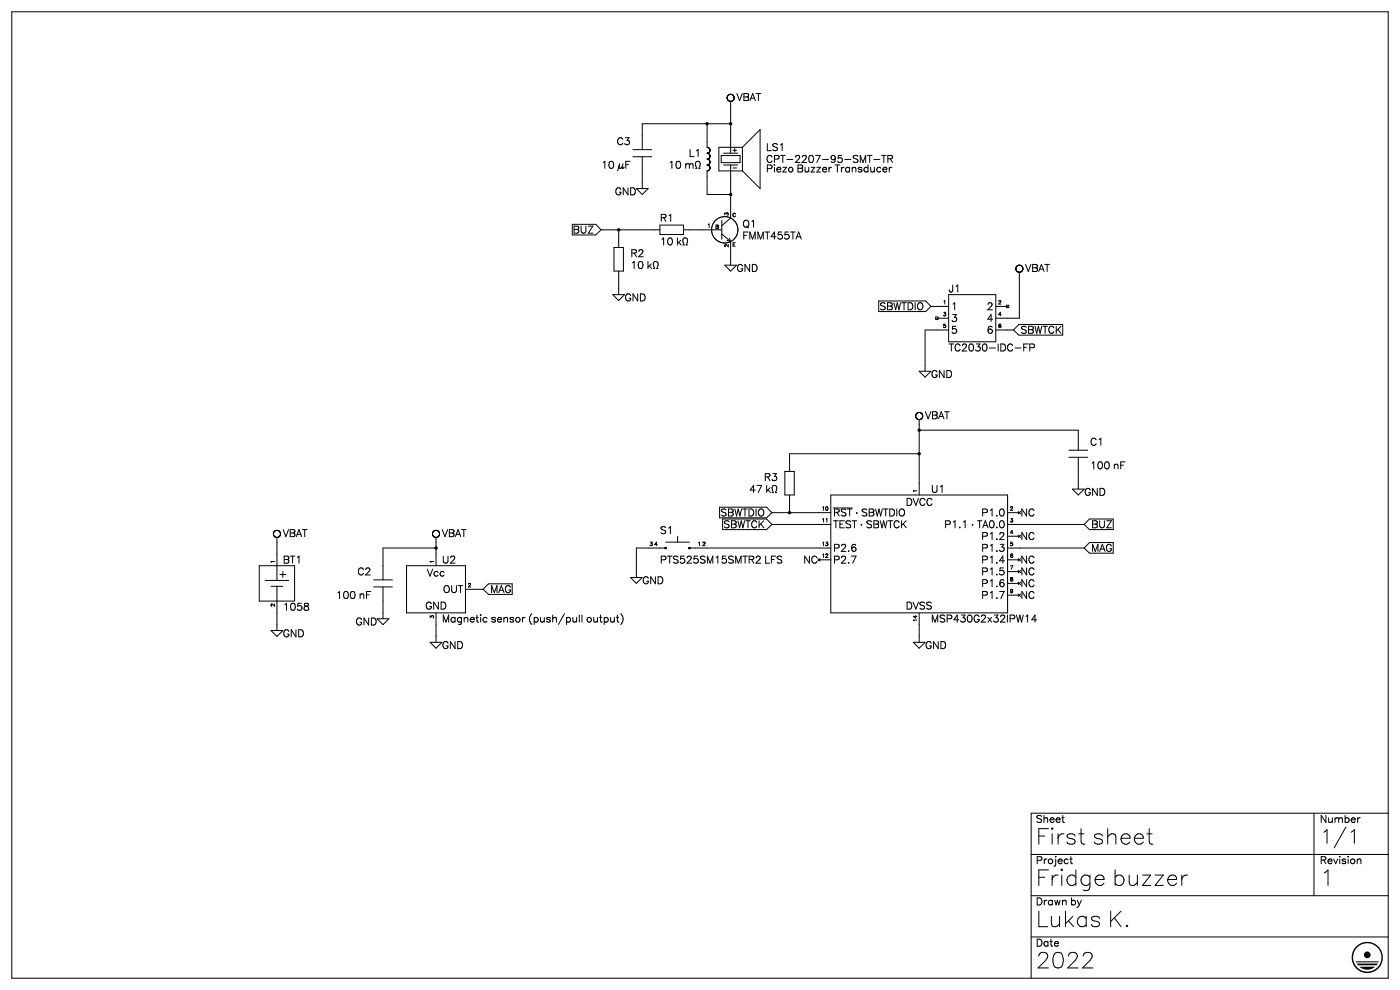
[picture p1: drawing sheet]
<svg xmlns="http://www.w3.org/2000/svg" width="297mm" height="210mm" viewBox="0 0 297 210" stroke-linecap="round" stroke-linejoin="round" font-family="sans-serif">
<g fill="none" stroke="#000" stroke-width=".21">
<path d="M2.5 2.5h292v205h-292zM155 20h.1M155 20h-.1M134.2 31.7h4.1M134.2 33.2h4.1M135 40h2.5l-1.3 1.3zM136.2 33.2v6.8M146.6 34.7l.4 .1v.9M147.5 35.7h.3a1.15 1.15 0 0 1 0-1.4l.3-.1a.62 .62 0 0 1 .4 1l-.3 .5h.3M150 26.3v5M150 35h.1M150 32.5h.1"/>
<path d="M150 36.2v5.1h5M150 33.7v.1M150 31.3h.1M150.1 36.2h-.1M150.1 35h.1M150.1 33.7h-.1M150.1 32.5h.1M150.1 31.3h.1M150.1 33.7h.1M150.1 33.8h.1M150.1 36.2h.1M150.2 36.2h-.1"/>
<path d="M150.2 35h.1M150.2 33.7h-.1M150.2 32.5h.1M150.2 33.8h.1M150.2 36.2h.1M150.2 33.7h.1M150.2 32.5h-.1M150.2 31.3h.1M150.2 35l.1 .1M150.2 32.5l.1 .1M150.3 35.1h.1M150.3 33.7h-.1"/>
<path d="M150.3 32.6h.1M150.3 34.9l-.1 .1M150.3 33.8h.1M150.3 32.4l-.1 .1M150.3 31.3h.1M150.3 36.2h-.1M150.3 33.7h.1M150.3 32.4h.1M150.3 36.2h.1M150.3 33.8l.1 .1M150.3 31.3l.1 .1M150.3 33.6v.1"/>
<path d="M150.3 34.9h.1M150.4 35.1h.1M150.4 33.6h-.1M150.4 32.6l.1 .1M150.4 34.9h-.1M150.4 35.1v.1M150.4 34.9h.1M150.4 33.9h.1M150.4 32.4h-.1M150.4 31.4h.1M150.4 35.2h.1M150.4 34.8v.1"/>
<path d="M150.4 32.3v.1M150.4 36.1l-.1 .1M150.4 34.8h.1M150.4 33.9l.1 .1M150.4 32.3h.1M150.4 31.4l.1 .1M150.5 36l-.1 .1M150.5 35.2h.1M150.5 33.5l-.1 .1M150.5 32.7h.1M150.5 34.8h-.1M150.5 34h.1"/>
<path d="M150.5 32.3h-.1M150.5 31.5h.1M150.5 35.2v.1M150.5 33.5h.1M150.5 32.7v.1M150.5 35.3h.1M150.5 32.8h.1M150.5 34.7v.1M150.5 32.2v.1M150.5 36h.1M150.5 35.3l.1 .1M150.5 32.8l.1 .1"/>
<path d="M150.5 34.7h.1M150.5 34v.1M150.5 32.2h.1M150.5 31.5l.1 .1M150.5 35.9v.1M150.5 33.4v.1M150.5 34.1h.1M150.6 35.9h-.1M150.6 33.4h-.1M150.6 34.1h.1M150.6 35.9h.1M150.6 35.4h.1"/>
<path d="M150.6 33.4h.1M150.6 32.9h.1M150.6 34.6l-.1 .1M150.6 32.1l-.1 .1M150.6 35.4v.1M150.6 32.9v.1M150.6 34.6h.1M150.6 34.1v.1M150.6 32.1h.1M150.6 31.6v.1M150.6 35.8v.1M150.6 33.3v.1"/>
<path d="M150.6 34.2h.1M150.6 31.7h.1M150.6 35.8h.1M150.6 35.5h.1M150.6 33.3h.1M150.6 33h.1M150.6 34.2v.1M150.6 32v.1M150.6 31.7v.1M150.6 35.5v.1M150.6 33.2v.1M150.6 34.5v.1"/>
<path d="M150.6 34.3h.1M150.6 32h.1M150.6 31.8h.1M150.6 35.7v.1M150.6 33.2h.1M150.6 33v.1M150.6 34.5h.1M150.6 35.7h.1M150.6 35.6h.1M150.6 33.1h.1M150.6 34.4v.1M150.6 31.9v.1"/>
<path d="M150.6 31.8v.1M150.6 34.4h.1M150.6 34.3v.1M150.6 31.9h.1M150.6 35.6v.1M150.6 33.1v.1M153 33h4v1.5h-4zM153.5 35h3M153.5 32.5h3M154.2 20.7l.1 .2M154.3 20.7h-.1M154.3 20.6v.1"/>
<path d="M154.3 20.9v.1M154.3 20.6h.1M154.3 21l.3 .4M154.3 20.5v.1M154.3 20.5h.1M154.3 20.4v.1M154.3 20.4h.1M154.4 20.3l-.1 .1M154.4 20.3h.1M154.4 20.2v.1M154.5 20.2h-.1M154.5 20.2h.1"/>
<path d="M154.6 20.1l-.1 .1M154.6 21.4h.1M154.6 20.1h.1M154.7 21.4h.1M154.7 20.1h-.1M154.7 21.4v.1M154.7 20.1h.1M154.7 21.5h.1M154.7 20v.1M154.8 21.5h.1M154.8 20h-.1M154.9 21.5h.1"/>
<path d="M154.9 20h-.1M154.9 20h.1M155 21.5v11M155 35v11.3M155 26.3h-18.8v5.4M155 21.5h.1M155.1 21.5h-.1M155.1 20h.1M155.1 21.5h.1M155.2 21.5h-.1M155.2 20h.1M155.3 21.5h-.1"/>
<path d="M155.3 20l.1 .1M155.3 21.4v.1M155.4 21.4h-.1M155.4 21.4h.1M155.4 20.1h.1M155.4 20.1l.1 .1M155.5 21.3l-.1 .1M155.5 31.9h.7M155.5 35.6h.7M155.9 31.5v.8M157.5 31.2v5M157.5 31.2l3.8-3.7v12.5l-3.8-3.8"/>
<path d="M157.5 31.2h-5v5h5M187 33h1M188.4 33.7l.8-.1 .2-.2-.1-.3-.9-.1v1.5M188.9 33.7l.5 .8M121.4 47.6h5l1.1 1.1M127.5 48.7h12.5M127.5 48.7l-1.1 1.1h-5M130.3 52.5h2v5h-2zM131.2 48.7v3.8M131.2 57.5v5M139 55.5h.2a.62 .62 0 0 1 .3 1l-.2 .5h.3M140 47.8h5v1.9h-5z"/>
<path d="M145 48.7h8.1M145.3 50.5h.1a.62 .62 0 0 1 .4 1l-.2 .5h.3M153.1 46.7v4.1M153.1 49.6l1.9 1.6M153.3 46a2.8 2.8 0 0 0-2.3 2.7 2.8 2.8 0 0 0 2.3 2.8M153.8 56.2h2.4l-1.2 1.3zM154.2 51l.8 .2M154.6 46.1l.4 .2M154.7 50.5l.3 .7M155 51.2v5M155 46.3l-1.9 1.6M155 51.2l-.4 .2"/>
<path d="M155.1 51.2h-.1M155.3 46.4a2.79 2.79 0 0 1 .1 4.6M215.5 57h.1M215.5 57v.1M215.5 56.9v.1M215.5 56.9h.1M215.5 57.1v.1M215.5 57.2v.1M215.5 56.8v.1M215.5 56.8h.1M215.5 57.3h.1M215.6 57.3h.1"/>
<path d="M215.6 57.3v.1M215.6 57.4h.1M215.6 57.4l.1 .1M215.7 57.5h.1M215.7 57.5l.1 .1M215.7 56.5l-.2 .3M215.7 56.5h.1M215.7 56.4v.1M215.8 56.4h-.1M215.8 57.6h.1M215.8 56.4h.1M215.9 57.6l.1 .1"/>
<path d="M215.9 56.4h-.1M215.9 56.3v.1M215.9 56.3h.1M216 57.7h.1M216 56.3h-.1M216 56.3h.1M216.1 57.7h.1M216.1 56.3h-.1M216.1 56.3h.1M216.2 57.7h.1M216.2 56.3h-.1M216.2 57.7v9.8h-4.9"/>
<path d="M216.2 56.2l.2 .1M216.2 56.2v.1M216.4 57.7h-.2M216.4 56.3h.1M216.4 57.7h.1M216.5 57.7h-.1M216.5 56.3h.1M216.5 57.7h.1M216.6 57.7h-.1M216.6 56.3v.1M216.6 57.6v.1M216.6 56.4h.1"/>
<path d="M216.7 57.6h-.1M216.7 56.4h.1M216.7 57.6h.1M130 62.5h2.5l-1.3 1.2zM186.4 63.8h10l1.1 1.2M195 78.8h2.5l-1.3 1.2zM197.5 65h3.7M197.5 65l-1.1 1.1h-10M198.5 67.2h.5v.6h-.5zM198.8 67.5h2.4M201.2 62.5h10.1v10h-10.1zM201.2 70h-5v8.8"/>
<path d="M211.3 65h2.5M211.3 70h3.7M213.5 64.8h.5v.4h-.5zM215 70l1.1 1.1h9.3M219.1 73l.4 .2-.1 .4-.3 .2M225.4 68.8h-9.3l-1.1 1.2M194.3 88.2v.1M194.3 88.3h.1M194.3 88.3v.1M194.3 88.2h.1M194.3 88.4h.1M194.3 88.1v.1"/>
<path d="M194.3 88.4l.1 .3M194.3 88.1h.1M194.4 88.7h.1M194.4 87.8l-.1 .3M194.4 87.8h.1M194.4 88.7v.1M194.4 88.8h.1M194.5 88.8h.1M194.5 88.8l.1 .1M194.5 87.7l-.1 .1M194.6 88.9h.1M194.6 87.6l-.1 .1"/>
<path d="M194.6 87.6h.1M194.7 88.9h.1M194.7 87.6h-.1M194.7 88.9l.1 .1M194.7 87.6h.1M194.8 89h.1M194.8 87.5l-.1 .1M194.8 87.5h.1M194.9 89h.1M194.9 87.5h-.1M194.9 87.5h.1M195 89v16"/>
<path d="M195 96.2h-27.5v3.8M195 91.3h33.7v4.2M195 87.5h.1M195 87.5h-.1M195 89h.1M195.1 89h-.1M195.1 87.5h.1M195.2 89h-.1M195.2 87.5h.1M195.3 89h-.1M195.3 87.5v.1M195.3 88.9v.1"/>
<path d="M195.3 87.6l.2 .1M195.5 88.8l-.2 .1M226.8 95.5h3.9M226.8 97h3.9M228.7 97v6.8M58 113.2v.1M58 113.2h.1M58 113.3v.1M58 113.4h.1M58 113.1v.1M58 113.1h.1M58 113.4v.1"/>
<path d="M58 113.5h.1M58 113v.1M58 113h.1M58.1 113.5v.1M58.1 113.6h.1M58.1 112.9l-.1 .1M58.1 112.9h.1M58.1 113.6v.1M58.1 113.7l.2 .2M58.1 112.8v.1M58.1 112.8h.1M58.2 112.8h-.1"/>
<path d="M58.2 112.7v.1M58.2 112.7h.1M58.3 112.7h-.1M58.3 112.6v.1M58.3 113.9h.1M58.4 113.9h.1M58.5 113.9v.1M58.5 114h.1M58.5 112.5l-.2 .1M58.6 114h.1M58.6 112.5h-.1M58.6 112.5h.1"/>
<path d="M58.7 114h.1M58.7 112.5h-.1M58.7 114v9.1M58.7 112.5h.1M58.8 114h-.1M58.8 112.5h.2M58.9 114h-.1M58.9 114h.1M59 112.5v.1M59 112.6h.1M59.1 113.9l-.2 .1M59.1 112.6h.1"/>
<path d="M59.1 113.9h.1M59.2 113.9h-.1M59.2 112.6h.1M59.2 113.9h.1M59.2 112.6v.1M59.2 113.8v.1M91.8 113.2v.1M91.8 113.2h.1M91.8 113.3v.1M91.8 113.4v.1M91.8 113.1v.1M91.8 113.1h.1"/>
<path d="M91.8 113v.1M91.8 113h.1M91.8 113.5v.1M91.8 113.6h.1M91.9 113.6v.1M91.9 113.7h.1M91.9 113.7v.1M91.9 113.8h.1M92 113.8h.1M92 113.8l.1 .1M92.1 113.9h.1M92.1 112.6l-.3 .4"/>
<path d="M92.1 113.9l.2 .1M92.1 112.6h.1M92.2 112.6h-.1M92.2 112.5v.1M92.3 114h.1M92.4 114h.1M92.4 112.5h-.2M92.5 114h.1M92.5 112.5h.1M92.5 112.5h-.1M92.5 116.3h-11.2v6.7M92.5 114v6"/>
<path d="M92.6 114h-.1M92.6 112.5h.1M92.7 114h-.1M92.7 112.5h.1M92.7 114h.1M92.7 112.5l.2 .1M92.8 113.9l-.1 .1M92.8 113.9h.1M92.9 112.6h.1M92.9 112.6l.1 .1M93 113.8l-.2 .1M141.1 116.2h.1"/>
<path d="M141.1 116.3h.1M141.2 116.3h.1M141.2 116.2h-.1M141.2 116.1h.1M141.2 116.4h.1M141.3 116.3h-6.3v6.2M141.3 115h5M141.3 116.1h.1M141.3 116.4h.1M141.3 116.2h.1M141.3 116.3h.1M141.4 116.3h-.1"/>
<path d="M141.4 116.2h.1M141.4 116.3h.1M141.4 116.2v.1M143.7 113.7v1.3M146.1 116.2v.1M146.1 116.2h.1M146.1 116.3h.1M146.2 116.3h.1M146.2 116.2h-.1M146.2 116.4h.1M146.2 116.1h.1M146.3 116.3h29.9"/>
<path d="M146.3 116.4h.1M146.3 116.1h.1M146.3 116.2h.1M146.3 116.3h.1M146.4 116.3h-.1M146.4 116.3h.1M146.4 116.2h.1M152.7 107.6h9.9l1.1 1.1M153.3 110.1h9.3l1.1 1.2M163.7 108.7h12.5M163.7 111.3h12.5M163.7 108.7l-1.1 1.1h-9.9"/>
<path d="M163.7 111.3l-1.1 1h-9.3M164.6 103a1 1 0 0 1-.1 1.5h.3M166.5 100h2v5h-2zM167.5 105v3.7M173.8 118.8h2.4M176.2 105h37.6v25h-37.6zM176.8 107.7h4M213 110.7v1M213.8 116.3h16.2M213.8 108.7h2.4M213.8 111.3h16.2M213.8 113.7h2.4"/>
<path d="M213.8 118.8h2.4M227.5 103.8h2.5l-1.3 1.2zM230 111.3l1.1 1h5.1M230 116.3l1.1 1h5.1M236.2 110.1h-5.1l-1.1 1.2M236.2 115.1h-5.1l-1.1 1.2M55 120h7.5v7.5h-7.5zM56.3 123.1h4.9M57.5 124.4h2.5M57.5 133.7h2.5l-1.3 1.3zM58.7 124.4v9.3M59.4 121.9h1.2"/>
<path d="M60 121.2v1.3M79.3 123h3.9M79.3 124.5h3.9M80 131.3h2.5l-1.2 1.2zM81.3 124.5v6.8M86.2 120h12.5v10h-12.5zM91.2 136.3h2.5l-1.2 1.2zM92.5 130v6.3M98.7 125h3.8M102.5 125l1.1 1.1h5.1M108.7 123.8h-5.1l-1.1 1.2M130.8 131h.4"/>
<path d="M131.2 132h.1M131.7 130.2a1.54 1.54 0 0 1 0 2.3M133.8 122.5h2.4l-1.2 1.3zM193.8 136.3h2.4l-1.2 1.2zM195 130v6.3M213.8 121.2h2.4M213.8 126.2h2.4M213.8 123.8h2.4M278.7 172.5v17.5M286.9 176.4l.4-.4v2.9M294.5 172.5h-75.7v35M218.8 190h75.7"/>
<path d="M218.8 181.3h75.7M218.8 198.7h75.7"/>
</g>
<g fill="#000">
<path d="M287.7 200.8a3.3 3.3 0 0 1 2.4-1v.3a3 3 0 0 0-2.7 4.3 3 3 0 0 0 5 .5 3 3 0 0 0-1.7-4.8h-.6v-.3a3.3 3.3 0 0 1 3.2 4.2 3.3 3.3 0 0 1-4.9 2 3.3 3.3 0 0 1-.7-5.2zM288.4 205.1h3.3a2.59 2.59 0 0 1-3.3 0zM287.8 204.4h4.5l-.3 .4h-3.9zM287.6 203.9h4.9l-.1 .2h-4.7z"/>
<circle cx="290.1" cy="202.5" r=".71"/>
</g>
<path d="M150 26.2v.1M155 26.2v.1M131.2 48.7h.1M155 41.2v.1M195 91.2v.1M195 96.2h.1M92.5 116.2v.1M167.5 108.7h.1" fill="none" stroke="#000" stroke-width=".75"/>
<g font-size="5.3">
<text x="219.8" y="179.1">First sheet</text>
<text x="219.8" y="187.9">Fridge buzzer</text>
<text x="280" y="187.9">1</text>
<text x="219.8" y="196.6">Lukas K.</text>
<text x="219.8" y="205.4">2022</text>
</g>
<text font-size="4.6" x="280" y="178.9">1/1</text>
<g font-size="2.4">
<text x="156.3" y="21.4">VBAT</text>
<text x="127.5" y="35.8">10 µF</text>
<text x="130.7" y="30.8">C3</text>
<text x="140.7" y="35.8">10 m</text>
<text x="146.1" y="33.3">L1</text>
<text x="162.5" y="34.5">CPT-2207-95-SMT-TR</text>
<text x="162.5" y="32">LS1</text>
<text x="129.7" y="41.4">GND</text>
<text x="162.5" y="36.5">Piezo Buzzer Transducer</text>
<text x="140" y="47">R1</text>
<text x="121.2" y="49.5">BUZ</text>
<text x="140" y="52">10 k</text>
<text x="157.5" y="50.8">FMMT455TA</text>
<text x="157.5" y="48.3">Q1</text>
<text x="133.7" y="57">10 k</text>
<text x="133.7" y="54.5">R2</text>
<text x="156.3" y="57.6">GND</text>
<text x="217.5" y="57.6">VBAT</text>
<text x="132.5" y="63.9">GND</text>
<text x="184.8" y="65.8">SBWTDIO</text>
<text x="201.2" y="62">J1</text>
<text x="201.8" y="65.8">1</text>
<text x="209.4" y="65.8">2</text>
<text x="201.8" y="70.7">5</text>
<text x="201.8" y="68.3">3</text>
<text x="209.4" y="68.3">4</text>
<text x="209.4" y="70.7">6</text>
<text x="216.5" y="70.7">SBWTCK</text>
<text x="201.2" y="74.5">TC2030-IDC-FP</text>
<text x="197.5" y="80.1">GND</text>
<text x="196.2" y="88.9">VBAT</text>
<text x="231.3" y="94.5">C1</text>
<text x="161.9" y="102">R3</text>
<text x="231.3" y="99.5">100 nF</text>
<text x="159.2" y="104.5">47 k</text>
<text x="191.6" y="107.2">DVCC</text>
<text x="197.5" y="104.5">U1</text>
<text x="230" y="105.1">GND</text>
<text x="60" y="113.9">VBAT</text>
<text x="93.7" y="113.9">VBAT</text>
<text x="140" y="113.2">S1</text>
<text x="151" y="109.5">SBWTDIO</text>
<text x="152" y="112">SBWTCK</text>
<text x="176.7" y="109.5">RST · SBWTDIO</text>
<text x="176.7" y="112">TEST · SBWTCK</text>
<text x="198.9" y="112">P1.1 · TA0.0</text>
<text x="208.3" y="109.5">P1.0</text>
<text x="216.5" y="109.5">NC</text>
<text x="231.5" y="112">BUZ</text>
<text x="60" y="119.5">BT1</text>
<text x="93.7" y="119.5">U2</text>
<text x="140" y="119.5">PTS525SM15SMTR2 LFS</text>
<text x="170" y="119.5">NC</text>
<text x="176.7" y="117">P2.6</text>
<text x="176.7" y="119.5">P2.7</text>
<text x="208.3" y="114.5">P1.2</text>
<text x="208.3" y="117">P1.3</text>
<text x="208.3" y="119.5">P1.4</text>
<text x="216.5" y="114.5">NC</text>
<text x="216.5" y="119.5">NC</text>
<text x="231.5" y="117">MAG</text>
<text x="75.7" y="122">C2</text>
<text x="90.5" y="122.3">Vcc</text>
<text x="93.2" y="125.8">OUT</text>
<text x="104" y="125.8">MAG</text>
<text x="136.2" y="123.9">GND</text>
<text x="208.3" y="122">P1.5</text>
<text x="208.3" y="124.5">P1.6</text>
<text x="216.5" y="122">NC</text>
<text x="216.5" y="124.5">NC</text>
<text x="60" y="129.5">1058</text>
<text x="71.3" y="127">100 nF</text>
<text x="89.8" y="129.3">GND</text>
<text x="191.7" y="129.3">DVSS</text>
<text x="208.3" y="127">P1.7</text>
<text x="216.5" y="127">NC</text>
<text x="60" y="135.1">GND</text>
<text x="74.7" y="132.6">GND</text>
<text x="93.7" y="132">Magnetic sensor (push/pull output)</text>
<text x="93.7" y="137.6">GND</text>
<text x="196.2" y="137.6">GND</text>
<text x="197.5" y="132">MSP430G2x32IPW14</text>
<text x="219.8" y="174.5">Sheet</text>
<text x="280" y="174.5">Number</text>
<text x="219.8" y="183.2">Project</text>
<text x="280" y="183.2">Revision</text>
<text x="219.8" y="192">Drawn by</text>
<text x="219.8" y="200.7">Date</text>
</g>
<g font-size="1.2">
<text x="154.5" y="45.7" transform="rotate(-90 154.5 45.7)">3</text>
<text x="155.4" y="46">C</text>
<text x="150.1" y="48.2">1</text>
<text x="151.7" y="48.5">B</text>
<text x="154.5" y="52.4" transform="rotate(-90 154.5 52.4)">2</text>
<text x="155.4" y="52.2">E</text>
<text x="200.1" y="64.5">1</text>
<text x="211.7" y="64.5">2</text>
<text x="200.1" y="69.5">5</text>
<text x="200.1" y="67">3</text>
<text x="211.7" y="67">4</text>
<text x="211.7" y="69.5">6</text>
<text x="194.5" y="104.5" transform="rotate(-90 194.5 104.5)">1</text>
<text x="174.4" y="108.2">10</text>
<text x="174.4" y="110.7">11</text>
<text x="214.2" y="108.2">2</text>
<text x="214.2" y="110.7">3</text>
<text x="214.2" y="113.2">4</text>
<text x="58.3" y="119.5" transform="rotate(-90 58.3 119.5)">1</text>
<text x="92" y="119.5" transform="rotate(-90 92 119.5)">1</text>
<text x="137.8" y="115.7">3 4</text>
<text x="148" y="115.7">1 2</text>
<text x="174.4" y="115.7">13</text>
<text x="174.4" y="118.2">12</text>
<text x="214.2" y="115.7">5</text>
<text x="214.2" y="118.2">6</text>
<text x="99.3" y="124.5">2</text>
<text x="214.2" y="120.7">7</text>
<text x="214.2" y="125.7">9</text>
<text x="214.2" y="123.2">8</text>
<text x="58.3" y="128.7" transform="rotate(-90 58.3 128.7)">2</text>
<text x="92" y="131.2" transform="rotate(-90 92 131.2)">3</text>
<text x="194.5" y="131.8" transform="rotate(-90 194.5 131.8)">14</text>
</g>
</svg>
